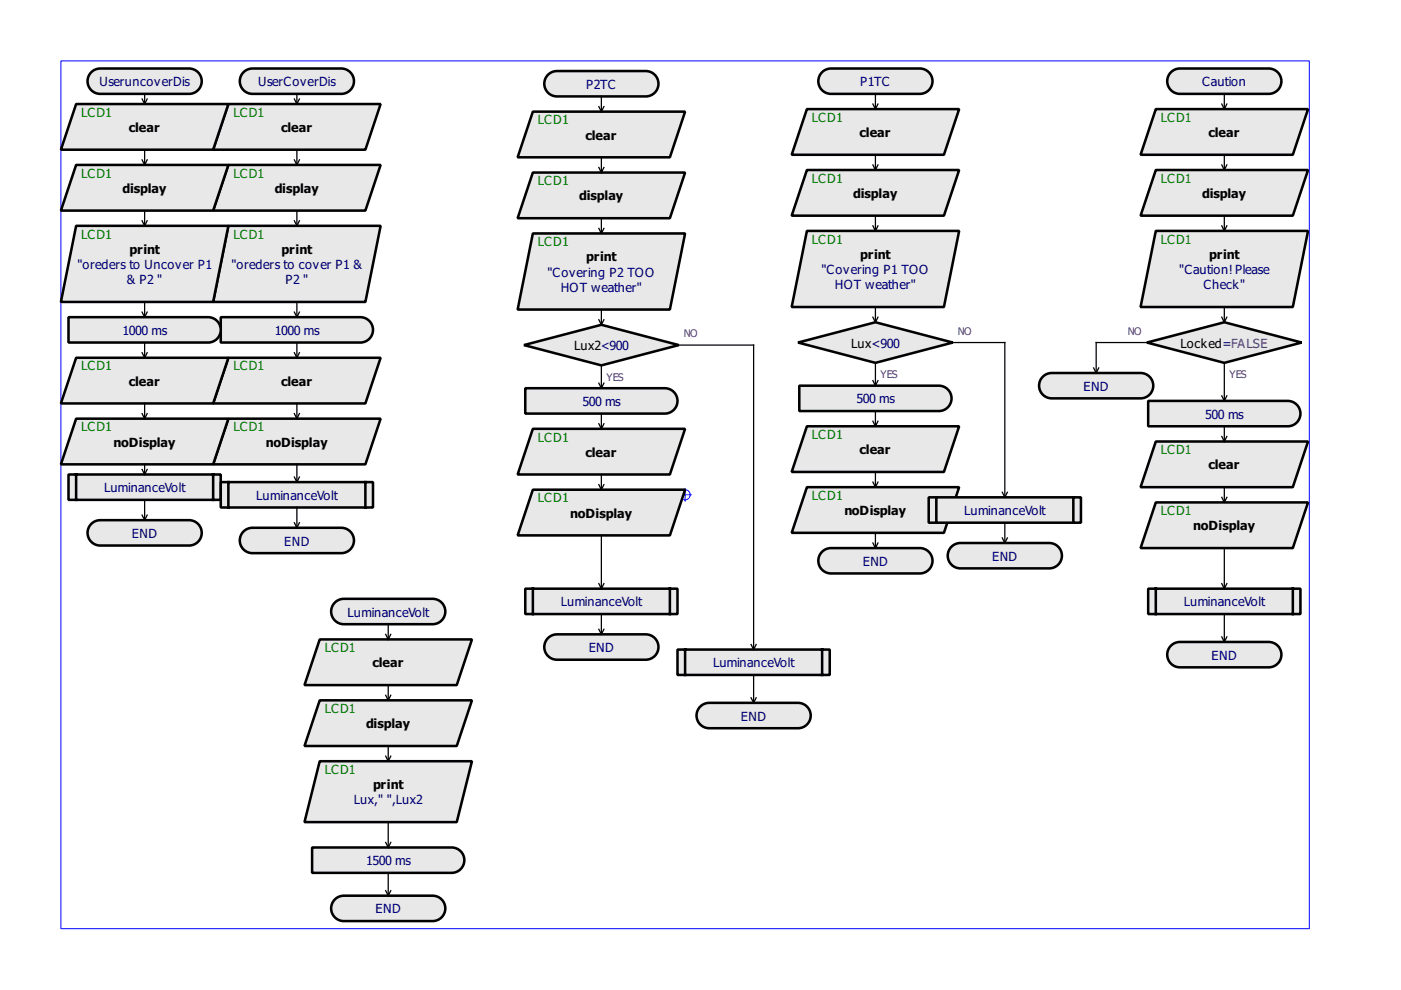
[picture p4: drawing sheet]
<svg xmlns="http://www.w3.org/2000/svg" width="297mm" height="210mm" viewBox="0 0 297 210" stroke-linecap="round" stroke-linejoin="round" font-family="sans-serif">
<path d="M12.9 12.9h264.7v184h-264.7z" fill-rule="evenodd" fill="#fff" stroke="#00f" stroke-width=".21"/>
<g fill="none" stroke="#00f" stroke-width=".21">
<path d="M143.9 104.9h2.7M145.3 103.6v2.7"/>
<circle cx="145.3" cy="104.9" r="1.08"/>
</g>
<g fill="#e8e8e8" stroke="#000" stroke-width=".54">
<path d="M248.1 15.5a2.68 2.68 0 0 1 2.1-1h18.8a2.69 2.69 0 0 1 2.7 2.7 2.69 2.69 0 0 1-2.7 2.7h-18.8a2.69 2.69 0 0 1-2.5-1.5 2.69 2.69 0 0 1 .4-2.9z" fill-rule="evenodd"/>
<path d="M248.1 137.1a2.68 2.68 0 0 1 2.1-1h18.8a2.69 2.69 0 0 1 2.7 2.7 2.69 2.69 0 0 1-2.7 2.7h-18.8a2.69 2.69 0 0 1-2.5-1.5 2.69 2.69 0 0 1 .4-2.9z" fill-rule="evenodd"/>
<path d="M245.1 23.1h32.2l-3.2 9.7h-32.3z" fill-rule="evenodd"/>
<path d="M245.1 36h32.2l-3.2 9.7h-32.3z" fill-rule="evenodd"/>
<path d="M245.1 49h32.2l-3.2 16.1h-32.3z" fill-rule="evenodd"/>
<path d="M243.2 72.6l16.4-4.3 16.4 4.3-16.4 4.3z" fill-rule="evenodd"/>
<path d="M243.4 85h29.6a2.69 2.69 0 0 1 2.7 2.7 2.69 2.69 0 0 1-2.7 2.7h-29.6z" fill-rule="evenodd"/>
<path d="M245.1 93.6h32.2l-3.2 9.7h-32.3z" fill-rule="evenodd"/>
<path d="M245.1 106.5h32.2l-3.2 9.7h-32.3z" fill-rule="evenodd"/>
<path d="M174.1 15.5a2.68 2.68 0 0 1 2.1-1h18.8a2.69 2.69 0 0 1 2.7 2.7 2.69 2.69 0 0 1-2.7 2.7h-18.8a2.69 2.69 0 0 1-2.4-1.5 2.69 2.69 0 0 1 .3-2.9z" fill-rule="evenodd"/>
<path d="M174.1 117.2a2.68 2.68 0 0 1 2.1-1h18.8a2.69 2.69 0 0 1 2.7 2.7 2.69 2.69 0 0 1-2.7 2.7h-18.8a2.69 2.69 0 0 1-2.4-1.5 2.69 2.69 0 0 1 .3-2.9z" fill-rule="evenodd"/>
<path d="M171.1 23.1h32.3l-3.3 9.7h-32.2z" fill-rule="evenodd"/>
<path d="M171.1 36h32.3l-3.3 9.7h-32.2z" fill-rule="evenodd"/>
<path d="M171.1 49h32.3l-3.3 16.1h-32.2z" fill-rule="evenodd"/>
<path d="M169.2 72.6l16.4-4.3 16.4 4.3-16.4 4.3z" fill-rule="evenodd"/>
<path d="M169.5 81.8h29.6a2.69 2.69 0 0 1 2.6 2.7 2.69 2.69 0 0 1-2.6 2.7h-29.6z" fill-rule="evenodd"/>
<path d="M171.1 90.4h32.3l-3.3 9.7h-32.2z" fill-rule="evenodd"/>
<path d="M171.1 103.3h32.3l-3.3 9.7h-32.2z" fill-rule="evenodd"/>
<path d="M220.9 80.1a2.68 2.68 0 0 1 2.1-1h18.8a2.69 2.69 0 0 1 2.7 2.7 2.69 2.69 0 0 1-2.7 2.7h-18.8a2.69 2.69 0 0 1-2.4-1.6 2.69 2.69 0 0 1 .3-2.8z" fill-rule="evenodd"/>
<path d="M201.5 116.1a2.68 2.68 0 0 1 2.1-1h18.9a2.69 2.69 0 0 1 2.6 2.7 2.69 2.69 0 0 1-2.6 2.7h-18.9a2.69 2.69 0 0 1-2.4-1.5 2.69 2.69 0 0 1 .3-2.9z" fill-rule="evenodd"/>
<path d="M51.4 15.5a2.68 2.68 0 0 1 2.1-1h18.9a2.69 2.69 0 0 1 2.6 2.7 2.69 2.69 0 0 1-2.6 2.7h-18.9a2.69 2.69 0 0 1-2.4-1.5 2.69 2.69 0 0 1 .3-2.9z" fill-rule="evenodd"/>
<path d="M51.4 112.9a2.68 2.68 0 0 1 2.1-1h18.9a2.69 2.69 0 0 1 2.6 2.7 2.69 2.69 0 0 1-2.6 2.7h-18.9a2.69 2.69 0 0 1-2.4-1.5 2.69 2.69 0 0 1 .3-2.9z" fill-rule="evenodd"/>
<path d="M19.2 15.5a2.68 2.68 0 0 1 2.1-1h18.8a2.69 2.69 0 0 1 2.7 2.7 2.69 2.69 0 0 1-2.7 2.7h-18.8a2.69 2.69 0 0 1-2.5-1.5 2.69 2.69 0 0 1 .4-2.9z" fill-rule="evenodd"/>
<path d="M19.2 111.3a2.68 2.68 0 0 1 2.1-1h18.8a2.69 2.69 0 0 1 2.7 2.7 2.69 2.69 0 0 1-2.7 2.7h-18.8a2.69 2.69 0 0 1-2.5-1.6 2.69 2.69 0 0 1 .4-2.8z" fill-rule="evenodd"/>
<path d="M48.4 22.1h32.3l-3.2 9.6h-32.3z" fill-rule="evenodd"/>
<path d="M48.4 35h32.3l-3.2 9.7h-32.3z" fill-rule="evenodd"/>
<path d="M48.4 47.9h32.3l-3.2 16.1h-32.3z" fill-rule="evenodd"/>
<path d="M46.8 67.2h29.6a2.69 2.69 0 0 1 2.7 2.7 2.69 2.69 0 0 1-2.7 2.7h-29.6z" fill-rule="evenodd"/>
<path d="M48.4 75.9h32.3l-3.2 9.6h-32.3z" fill-rule="evenodd"/>
<path d="M48.4 88.8h32.3l-3.2 9.7h-32.3z" fill-rule="evenodd"/>
<path d="M16.1 22.1h32.3l-3.2 9.6h-32.3z" fill-rule="evenodd"/>
<path d="M16.1 35h32.3l-3.2 9.7h-32.3z" fill-rule="evenodd"/>
<path d="M16.1 47.9h32.3l-3.2 16.1h-32.3z" fill-rule="evenodd"/>
<path d="M14.5 67.2h29.6a2.69 2.69 0 0 1 2.7 2.7 2.69 2.69 0 0 1-2.7 2.7h-29.6z" fill-rule="evenodd"/>
<path d="M16.1 75.9h32.3l-3.2 9.6h-32.3z" fill-rule="evenodd"/>
<path d="M16.1 88.8h32.3l-3.2 9.7h-32.3z" fill-rule="evenodd"/>
<path d="M116 16.1a2.68 2.68 0 0 1 2.1-1h18.8a2.69 2.69 0 0 1 2.7 2.7 2.69 2.69 0 0 1-2.7 2.6h-18.8a2.69 2.69 0 0 1-2.4-1.5 2.69 2.69 0 0 1 .3-2.8z" fill-rule="evenodd"/>
<path d="M116 135.5a2.68 2.68 0 0 1 2.1-1h18.8a2.69 2.69 0 0 1 2.7 2.7 2.69 2.69 0 0 1-2.7 2.7h-18.8a2.69 2.69 0 0 1-2.4-1.5 2.69 2.69 0 0 1 .3-2.9z" fill-rule="evenodd"/>
<path d="M113 23.7h32.3l-3.3 9.7h-32.3z" fill-rule="evenodd"/>
<path d="M113 36.6h32.3l-3.3 9.7h-32.3z" fill-rule="evenodd"/>
<path d="M113 49.5h32.3l-3.3 16.1h-32.3z" fill-rule="evenodd"/>
<path d="M111.1 73.2l16.4-4.3 16.4 4.3-16.4 4.3z" fill-rule="evenodd"/>
<path d="M111.4 82.3h29.6a2.69 2.69 0 0 1 2.6 2.7 2.69 2.69 0 0 1-2.6 2.7h-29.6z" fill-rule="evenodd"/>
<path d="M113 90.9h32.3l-3.3 9.7h-32.3z" fill-rule="evenodd"/>
<path d="M113 103.8h32.3l-3.3 9.7h-32.3z" fill-rule="evenodd"/>
<path d="M148.3 150a2.68 2.68 0 0 1 2.1-1h18.8a2.69 2.69 0 0 1 2.7 2.7 2.69 2.69 0 0 1-2.7 2.7h-18.8a2.69 2.69 0 0 1-2.5-1.5 2.69 2.69 0 0 1 .4-2.9z" fill-rule="evenodd"/>
<path d="M70.8 128a2.68 2.68 0 0 1 2.1-1h18.8a2.69 2.69 0 0 1 2.7 2.7 2.69 2.69 0 0 1-2.7 2.6h-18.8a2.69 2.69 0 0 1-2.4-1.5 2.69 2.69 0 0 1 .3-2.8z" fill-rule="evenodd"/>
<path d="M70.8 190.9a2.68 2.68 0 0 1 2.1-1h18.8a2.69 2.69 0 0 1 2.7 2.7 2.69 2.69 0 0 1-2.7 2.7h-18.8a2.69 2.69 0 0 1-2.4-1.5 2.69 2.69 0 0 1 .3-2.9z" fill-rule="evenodd"/>
<path d="M67.8 135.6h32.3l-3.3 9.7h-32.2z" fill-rule="evenodd"/>
<path d="M67.8 148.5h32.3l-3.3 9.7h-32.2z" fill-rule="evenodd"/>
<path d="M67.8 161.4h32.3l-3.3 12.9h-32.2z" fill-rule="evenodd"/>
<path d="M66.2 179.7h29.6a2.69 2.69 0 0 1 2.7 2.7 2.69 2.69 0 0 1-2.7 2.7h-29.6z" fill-rule="evenodd"/>
<path d="M14.5 100.6h32.3v5.4h-32.3zM16.1 100.6v5.4zM45.2 100.6v5.4z" fill-rule="evenodd"/>
<path d="M46.8 102.2h32.3v5.4h-32.3zM48.4 102.2v5.4zM77.5 102.2v5.4z" fill-rule="evenodd"/>
<path d="M111.4 124.8h32.2v5.4h-32.2zM113 124.8v5.4zM142 124.8v5.4z" fill-rule="evenodd"/>
<path d="M143.6 137.7h32.3v5.4h-32.3zM145.3 137.7v5.4zM174.3 137.7v5.4z" fill-rule="evenodd"/>
<path d="M196.9 105.4h32.3v5.4h-32.3zM198.5 105.4v5.4zM227.6 105.4v5.4z" fill-rule="evenodd"/>
<path d="M243.4 124.8h32.3v5.4h-32.3zM245.1 124.8v5.4zM274.1 124.8v5.4z" fill-rule="evenodd"/>
</g>
<g fill="none" stroke="#000" stroke-width=".27">
<path d="M30.7 19.9v2.2M62.9 19.9v2.2M185.6 19.9v3.2M259.6 19.9v3.2M30.1 21l.6 1.1M30.1 33.9l.6 1.1M30.7 31.7v3.3M31.2 21l-.5 1.1M31.2 33.9l-.5 1.1M62.4 21l.5 1.1M62.4 33.9l.5 1.1M62.9 31.7v3.3"/>
<path d="M63.5 21l-.6 1.1M63.5 33.9l-.6 1.1M127 22.6l.5 1.1M127 35.5l.5 1.1M127.5 20.4v3.3M127.5 33.4v3.2M128 22.6l-.5 1.1M128 35.5l-.5 1.1M185.1 22.1l.5 1M185.1 35l.5 1M185.6 32.8v3.2M186.1 22.1l-.5 1"/>
<path d="M186.1 35l-.5 1M259 22.1l.6 1M259 35l.6 1M259.6 32.8v3.2M260.1 22.1l-.5 1M260.1 35l-.5 1M30.1 46.8l.6 1.1M30.7 44.7v3.2M31.2 46.8l-.5 1.1M62.4 46.8l.5 1.1M62.9 44.7v3.2M63.5 46.8l-.6 1.1"/>
<path d="M127 48.4l.5 1.1M127.5 46.3v3.2M128 48.4l-.5 1.1M185.1 47.9l.5 1.1M185.6 45.7v3.3M186.1 47.9l-.5 1.1M259 47.9l.6 1.1M259.6 45.7v3.3M260.1 47.9l-.5 1.1M30.1 66.2l.6 1M30.1 74.8l.6 1.1M30.7 64v3.2"/>
<path d="M30.7 72.6v3.3M31.2 66.2l-.5 1M31.2 74.8l-.5 1.1M62.4 66.2l.5 1M62.4 74.8l.5 1.1M62.9 64v3.2M62.9 72.6v3.3M63.5 66.2l-.6 1M63.5 74.8l-.6 1.1M127 67.8l.5 1.1M127.5 65.6v3.3M127.5 77.5v4.8"/>
<path d="M128 67.8l-.5 1.1M143.9 73.2h15.9v64.5M185.1 67.2l.5 1.1M185.6 65.1v3.2M185.6 76.9v4.9M186.1 67.2l-.5 1.1M202 72.6h11v32.8M231.9 78l.5 1.1M232.9 78l-.5 1.1M243.2 72.6h-10.8v6.5M259 67.2l.6 1.1M259.6 65.1v3.2"/>
<path d="M259.6 76.9v8.1M260.1 67.2l-.5 1.1M30.1 87.7l.6 1.1M30.1 99.5l.6 1.1M30.7 85.5v3.3M30.7 98.5v2.1M31.2 87.7l-.5 1.1M31.2 99.5l-.5 1.1M62.4 87.7l.5 1.1M62.9 85.5v3.3M62.9 98.5v3.7M63.5 87.7l-.6 1.1"/>
<path d="M127 81.2l.5 1.1M127 89.8l.5 1.1M127.5 87.7v3.2M128 81.2l-.5 1.1M128 89.8l-.5 1.1M185.1 80.7l.5 1.1M185.1 89.3l.5 1.1M185.6 87.2v3.2M186.1 80.7l-.5 1.1M186.1 89.3l-.5 1.1M259 83.9l.6 1.1M259 92.5l.6 1.1"/>
<path d="M259.6 90.4v3.2M260.1 83.9l-.5 1.1M260.1 92.5l-.5 1.1M30.1 109.2l.6 1.1M30.7 106v4.3M31.2 109.2l-.5 1.1M62.4 101.1l.5 1.1M62.4 110.8l.5 1.1M62.9 107.6v4.3M63.5 101.1l-.6 1.1M63.5 110.8l-.6 1.1M127 102.8l.5 1"/>
<path d="M127.5 100.6v3.2M127.5 113.5v11.3M128 102.8l-.5 1M185.1 102.2l.5 1.1M185.1 115.1l.5 1.1M185.6 100.1v3.2M185.6 113v3.2M186.1 102.2l-.5 1.1M186.1 115.1l-.5 1.1M212.5 104.4l.5 1M212.5 114.1l.5 1M213 110.8v4.3"/>
<path d="M213.6 104.4l-.6 1M213.6 114.1l-.6 1M259 105.4l.6 1.1M259.6 103.3v3.2M259.6 116.2v8.6M260.1 105.4l-.5 1.1M81.8 134.5l.5 1.1M82.3 132.3v3.3M82.8 134.5l-.5 1.1M127 123.7l.5 1.1M127 133.4l.5 1.1M127.5 130.2v4.3"/>
<path d="M128 123.7l-.5 1.1M128 133.4l-.5 1.1M159.2 136.6l.6 1.1M160.3 136.6l-.5 1.1M259 123.7l.6 1.1M259 135l.6 1.1M259.6 130.2v5.9M260.1 123.7l-.5 1.1M260.1 135l-.5 1.1M81.8 147.4l.5 1.1M82.3 145.3v3.2M82.3 158.2v3.2"/>
<path d="M82.8 147.4l-.5 1.1M159.2 147.9l.6 1.1M159.8 143.1v5.9M160.3 147.9l-.5 1.1M81.8 160.3l.5 1.1M81.8 178.6l.5 1.1M82.3 174.3v5.4M82.8 160.3l-.5 1.1M82.8 178.6l-.5 1.1M81.8 188.8l.5 1.1M82.3 185.1v4.8M82.8 188.8l-.5 1.1"/>
</g>
<g font-size="3.2" fill="#000080">
<text x="21.1" y="18.3">UseruncoverDis</text>
<text x="54.7" y="18.3">UserCoverDis</text>
<text x="124.3" y="18.8">P2TC</text>
<text x="182.4" y="18.3">P1TC</text>
<text x="254.9" y="18.3">Caution</text>
<text x="16.4" y="57">&quot;oreders to Uncover P1</text>
<text x="49.1" y="57">&quot;oreders to cover P1 &amp;</text>
<text x="116.1" y="58.6">&quot;Covering P2 TOO</text>
<text x="174.2" y="58.1">&quot;Covering P1 TOO</text>
<text x="250" y="58.1">&quot;Caution!Please</text>
<text x="26.9" y="60.3">&amp; P2 &quot;</text>
<text x="60.5" y="60.3">P2 &quot;</text>
<text x="118.9" y="61.9">HOT weather&quot;</text>
<text x="177" y="61.3">HOT weather&quot;</text>
<text x="255.1" y="61.3">Check&quot;</text>
<text x="26" y="71">1000 ms</text>
<text x="58.2" y="71">1000 ms</text>
<text x="229.7" y="82.8">END</text>
<text x="123.5" y="86.1">500 ms</text>
<text x="181.6" y="85.5">500 ms</text>
<text x="255.5" y="88.8">500 ms</text>
<text x="22.1" y="104.4">LuminanceVolt</text>
<text x="54.3" y="106">LuminanceVolt</text>
<text x="204.4" y="109.2">LuminanceVolt</text>
<text x="28" y="114.1">END</text>
<text x="60.3" y="115.7">END</text>
<text x="182.9" y="120">END</text>
<text x="210.4" y="118.9">END</text>
<text x="73.7" y="130.7">LuminanceVolt</text>
<text x="118.9" y="128.6">LuminanceVolt</text>
<text x="251" y="128.6">LuminanceVolt</text>
<text x="124.8" y="138.3">END</text>
<text x="151.2" y="141.5">LuminanceVolt</text>
<text x="256.9" y="139.9">END</text>
<text x="157.1" y="152.8">END</text>
<text x="75" y="170.5">Lux,&quot; &quot;,Lux2</text>
<text x="77.6" y="183.5">1500 ms</text>
<text x="79.6" y="193.7">END</text>
</g>
<g font-size="3.2" fill="#008000">
<text x="17.2" y="24.7">LCD1</text>
<text x="49.5" y="24.7">LCD1</text>
<text x="114.1" y="26.4">LCD1</text>
<text x="172.2" y="25.8">LCD1</text>
<text x="246.1" y="25.8">LCD1</text>
<text x="17.2" y="37.7">LCD1</text>
<text x="49.5" y="37.7">LCD1</text>
<text x="114.1" y="39.3">LCD1</text>
<text x="172.2" y="38.7">LCD1</text>
<text x="246.1" y="38.7">LCD1</text>
<text x="17.2" y="50.6">LCD1</text>
<text x="49.5" y="50.6">LCD1</text>
<text x="114.1" y="52.2">LCD1</text>
<text x="172.2" y="51.6">LCD1</text>
<text x="246.1" y="51.6">LCD1</text>
<text x="17.2" y="78.5">LCD1</text>
<text x="49.5" y="78.5">LCD1</text>
<text x="17.2" y="91.5">LCD1</text>
<text x="49.5" y="91.5">LCD1</text>
<text x="114.1" y="93.6">LCD1</text>
<text x="172.2" y="93.1">LCD1</text>
<text x="246.1" y="96.3">LCD1</text>
<text x="114.1" y="106.5">LCD1</text>
<text x="172.2" y="106">LCD1</text>
<text x="246.1" y="109.2">LCD1</text>
<text x="68.9" y="138.3">LCD1</text>
<text x="68.9" y="151.2">LCD1</text>
<text x="68.9" y="164.1">LCD1</text>
</g>
<g font-size="3.2">
<text x="27.3" y="28">clear</text>
<text x="59.6" y="28">clear</text>
<text x="124.1" y="29.6">clear</text>
<text x="182.2" y="29.1">clear</text>
<text x="256.2" y="29.1">clear</text>
<text x="26" y="40.9">display</text>
<text x="58.2" y="40.9">display</text>
<text x="180.9" y="42">display</text>
<text x="254.9" y="42">display</text>
<text x="122.8" y="42.5">display</text>
<text x="27.4" y="53.8">print</text>
<text x="59.7" y="53.8">print</text>
<text x="124.3" y="55.4">print</text>
<text x="182.4" y="54.9">print</text>
<text x="256.4" y="54.9">print</text>
<text x="121.7" y="74.2">Lux2&lt;900</text>
<text x="180.5" y="73.7">Lux&lt;900</text>
<text x="250.3" y="73.7">Locked=FALSE</text>
<text x="27.3" y="81.8">clear</text>
<text x="59.6" y="81.8">clear</text>
<text x="24.1" y="94.7">noDisplay</text>
<text x="56.4" y="94.7">noDisplay</text>
<text x="124.1" y="96.8">clear</text>
<text x="182.2" y="96.3">clear</text>
<text x="256.2" y="99.5">clear</text>
<text x="120.9" y="109.7">noDisplay</text>
<text x="179" y="109.2">noDisplay</text>
<text x="253" y="112.4">noDisplay</text>
<text x="78.9" y="141.5">clear</text>
<text x="77.6" y="154.4">display</text>
<text x="79.1" y="167.3">print</text>
</g>
<g font-size="2.7" fill="#800080">
<text x="145" y="71.6">NO</text>
<text x="203.1" y="71">NO</text>
<text x="239.1" y="71">NO</text>
<text x="128.6" y="80.7">YES</text>
<text x="186.7" y="80.2">YES</text>
<text x="260.7" y="80.2">YES</text>
</g>
</svg>
